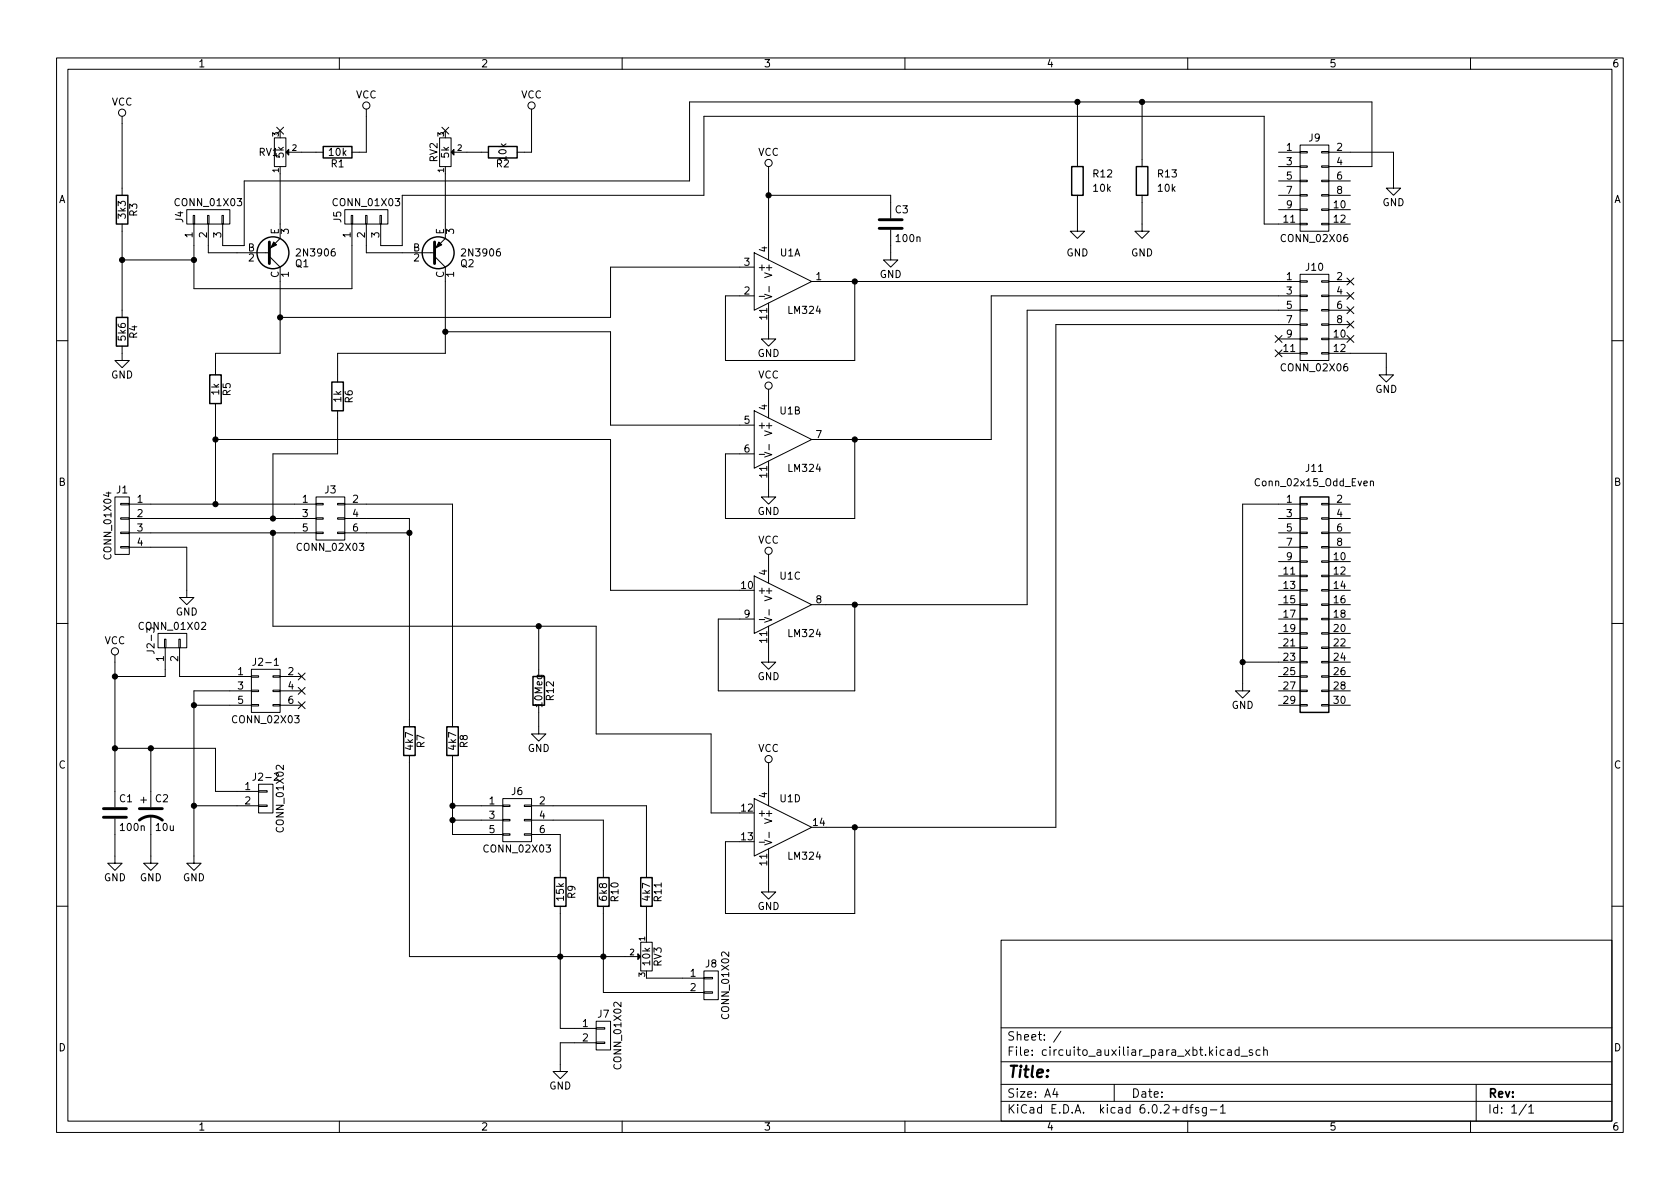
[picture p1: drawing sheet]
<svg xmlns="http://www.w3.org/2000/svg" width="297mm" height="210mm" viewBox="0 0 297 210" stroke-linecap="round" stroke-linejoin="round" font-family="sans-serif">
<g fill="none" stroke="#000" stroke-width=".18">
<path d="M10 10.2h277v190.1h-277zM12 12.2h273v186.1h-273zM60 10.2v2M64.8 19.3v7.6h-2.6M94 19.3v7.6h-2.6M110 10.2v2M160 10.2v2M190.5 18v11.5M201.9 18v11.5M210 10.2v2M260 10.2v2M21.6 20.6v13.9"/>
<path d="M21.6 39.6v16.5M33 37.1h7.6v2.5h-7.6zM34.2 38.1h.2v1.5h-.2zM34.3 39.6v11.4h27.9v-11.4M36.7 38.1h.3v1.5h-.3zM36.8 39.6v5.1h10.8M39.2 38.1h.3v1.5h-.3zM48.5 24.4h2v5.1h-2zM48.9 22.5l1.2 1.2M49.5 29.5v12.7l-1.9 1.9M50.1 22.5l-1.2 1.2M50.8 26.9h6.3"/>
<path d="M61 37.1h7.6v2.5h-7.6zM62.1 38.1h.3v1.5h-.3zM64.6 38.1h.3v1.5h-.3zM64.8 39.6v5.1h12M67.2 38.1h.2v1.5h-.2zM67.3 39.6v3.8h3.8v-8.9h53.4v-13.9h99v19h6.4M77.7 24.4h2.1v5.1h-2.1zM78.1 22.5l1.2 1.2M78.7 29.5v12.7l-1.9 1.9M79.3 22.5l-1.2 1.2M80 26.9h6.4M135.9 29.5v16.5"/>
<path d="M135.9 34.5h21.6v4.1M190.5 34.5v6.4h1.3l-1.3 1.3-1.3-1.3h1.3M201.9 34.5v6.4h1.3l-1.3 1.3-1.2-1.3h1.2M226.1 26.9h3.8M226.1 37.1h3.8M226.1 29.5h3.8M226.1 32h3.8M226.1 34.5h3.8M229.9 39.5h1.2v.2h-1.2zM229.9 37h1.2v.2h-1.2zM229.9 34.4h1.2v.3h-1.2zM229.9 31.9h1.2v.2h-1.2z"/>
<path d="M229.9 29.3h1.2v.3h-1.2zM229.9 26.8h1.2v.2h-1.2zM229.9 25.6h5v15.3h-5zM233.7 39.5h1.2v.2h-1.2zM233.7 37h1.2v.2h-1.2zM233.7 34.4h1.2v.3h-1.2zM233.7 31.9h1.2v.2h-1.2zM233.7 29.3h1.2v.3h-1.2zM233.7 26.8h1.2v.2h-1.2zM234.9 26.9h11.5v6.4h1.2l-1.2 1.2-1.3-1.2h1.3M234.9 37.1h3.9M234.9 39.6h3.9"/>
<path d="M234.9 29.5h7.7v-11.5h-120.7v14h-78.7v11.4h-3.8v-3.8M234.9 32h3.9M234.9 34.5h3.9M21.6 46h12.7M47.6 45.3l1.9 1.9v15.3h-11.4v3.8M76.8 45.3l1.9 1.9v15.3h-19v5.1M78.7 58.7h29.2v16.5h25.4M133.3 44.7l10.2 5.1-10.2 5.1zM133.3 47.2h-25.4v8.9h-58.4M134.2 52.4h1M135.2 52l1.3 .5-1.3 .4M135.9 53.6v6.3h1.3l-1.3 1.3-1.3-1.3h1.3"/>
<path d="M136 50.6v1M143.5 49.8h86.4M151.1 49.8v13.9h-22.8v-11.4h5M157.5 40.6v5.4h1.2l-1.2 1.2-1.3-1.2h1.3M225.5 59.3l1.2 1.2M226.1 59.9h3.8M226.7 59.3l-1.2 1.2M229.9 59.8h1.2v.3h-1.2zM229.9 57.3h1.2v.2h-1.2zM229.9 54.7h1.2v.3h-1.2zM229.9 52.2h1.2v.2h-1.2zM229.9 49.7h1.2v.2h-1.2z"/>
<path d="M229.9 48.5h5v15.2h-5zM229.9 52.3h-54.6v25.4h-31.8M229.9 54.9h-48.3v52h-38.1M229.9 57.4h-43.2v88.9h-40.7M233.7 59.8h1.2v.3h-1.2zM233.7 57.3h1.2v.2h-1.2zM233.7 54.7h1.2v.3h-1.2zM233.7 52.2h1.2v.2h-1.2zM233.7 49.7h1.2v.2h-1.2zM234.9 49.8h3.9M234.9 59.9h3.9M234.9 52.3h3.9"/>
<path d="M234.9 54.9h3.9M234.9 57.4h3.9M238.2 49.2l1.2 1.2M238.2 54.2l1.2 1.3M238.2 51.7l1.2 1.2M238.2 59.3l1.2 1.2M238.2 56.8l1.2 1.2M239.4 49.2l-1.2 1.2M239.4 54.2l-1.2 1.3M239.4 51.7l-1.2 1.2M239.4 59.3l-1.2 1.2M239.4 56.8l-1.2 1.2"/>
<path d="M10 60.2h2M21.6 61.2v2.5h1.3l-1.3 1.3-1.3-1.3h1.3M38.1 77.7h69.8v26.7h22.9M38.1 71.4v17.7M59.7 72.6v7.7h-11.4v11.4M133.3 72.6l10.2 5.1-10.2 5.1zM135.2 80l1.3 .4-1.3 .4M135.9 68.8v5.1M136 78.6v1M151.1 77.7v14h-22.8v-11.4h5M225.5 61.9l1.2 1.2M226.1 62.5h3.8"/>
<path d="M226.7 61.9l-1.2 1.2M229.9 62.4h1.2v.2h-1.2zM233.7 62.4h1.2v.2h-1.2zM234.9 62.5h10.2v3.8h1.3l-1.3 1.3-1.3-1.3h1.3M285 60.2h2M20.3 87.9h2.6v10.1h-2.6zM21.3 96.6h1.6v.3h-1.6zM21.3 94.1h1.6v.3h-1.6zM21.3 91.6h1.6v.2h-1.6zM21.3 89h1.6v.3h-1.6zM22.9 96.8h10.1v8.9h1.3l-1.3 1.2-1.3-1.2h1.3M22.9 89.1h33"/>
<path d="M22.9 91.7h33M22.9 94.2h33M48.3 94.2v16.5h57.1v19.1h20.3v14h5.1M55.9 94.1h1.2v.3h-1.2zM55.9 91.6h1.2v.2h-1.2zM55.9 89h1.2v.3h-1.2zM55.9 87.9h5.1v7.6h-5.1zM59.7 94.1h1.3v.3h-1.3zM59.7 91.6h1.3v.2h-1.3zM59.7 89h1.3v.3h-1.3zM61 89.1h19v39.4M61 91.7h11.4v36.8"/>
<path d="M61 94.2h11.4M134.2 80.3h1M135.9 81.5v6.4h1.3l-1.3 1.2-1.3-1.2h1.3M135.9 98v5.1M226.1 99.3h3.8M226.1 91.7h3.8M226.1 94.2h3.8M226.1 96.8h3.8M229.9 99.2h1.2v.2h-1.2zM229.9 96.6h1.2v.3h-1.2zM229.9 94.1h1.2v.3h-1.2zM229.9 91.6h1.2v.2h-1.2z"/>
<path d="M229.9 89h1.2v.3h-1.2zM229.9 89.1h-10.2v33.1h1.3l-1.3 1.2-1.3-1.2h1.3M233.7 99.2h1.2v.2h-1.2zM233.7 96.6h1.2v.3h-1.2zM233.7 94.1h1.2v.3h-1.2zM233.7 91.6h1.2v.2h-1.2zM233.7 89h1.2v.3h-1.2zM234.9 89.1h3.9M234.9 99.3h3.9M234.9 91.7h3.9M234.9 94.2h3.9M234.9 96.8h3.9"/>
<path d="M242.3 85.2l.2-.1h.3v.8M242.3 85.1v.8M10 110.2h2M20.3 115.8v26.9M27.9 112h5.1v2.5h-5.1zM29.1 113h.2v1.5h-.2zM29.2 114.5v5.1h-8.9M31.6 113h.3v1.5h-.3zM31.7 114.5v5.1h12.7M44.4 119.5h1.3v.3h-1.3zM44.4 118.4h5.1v7.6h-5.1zM48.3 119.5h1.2v.3h-1.2z"/>
<path d="M48.5 117.7h.7M49.5 119.6h3.8M52.7 119l1.2 1.2M53.9 119l-1.2 1.2M95.2 110.7v8.9M133.3 101.8l10.2 5.1-10.2 5.1zM134.2 109.6h1M135.2 109.2l1.3 .4-1.3 .4M135.9 110.7v6.4h1.3l-1.3 1.3-1.3-1.3h1.3M136 107.8v1M151.1 106.9v15.3h-24.1v-12.7h6.3M219.7 117.1h10.2"/>
<path d="M226.1 101.8h3.8M226.1 104.4h3.8M226.1 106.9h3.8M226.1 109.5h3.8M226.1 112h3.8M226.1 114.5h3.8M226.1 119.6h3.8M229.9 119.5h1.2v.3h-1.2zM229.9 117h1.2v.2h-1.2zM229.9 114.4h1.2v.3h-1.2zM229.9 111.9h1.2v.2h-1.2zM229.9 109.3h1.2v.3h-1.2z"/>
<path d="M229.9 106.8h1.2v.3h-1.2zM229.9 104.3h1.2v.2h-1.2zM229.9 101.7h1.2v.3h-1.2zM233.7 119.5h1.2v.3h-1.2zM233.7 117h1.2v.2h-1.2zM233.7 114.4h1.2v.3h-1.2zM233.7 111.9h1.2v.2h-1.2zM233.7 109.3h1.2v.3h-1.2zM233.7 106.8h1.2v.3h-1.2zM233.7 104.3h1.2v.2h-1.2zM233.7 101.7h1.2v.3h-1.2zM234.9 101.8h3.9"/>
<path d="M234.9 104.4h3.9M234.9 106.9h3.9M234.9 109.5h3.9M234.9 112h3.9M234.9 114.5h3.9M234.9 117.1h3.9M234.9 119.6h3.9M285 110.2h2M20.3 132.3h17.8v7.6h7.6M26.7 132.3v10.4M34.3 124.7h10.1M44.4 124.6h1.3v.2h-1.3z"/>
<path d="M44.4 122h1.3v.3h-1.3zM44.4 122.2h-10.1v30.4h1.3l-1.3 1.3-1.3-1.3h1.3M45.7 139.8h1.5v.3h-1.5zM45.7 138.7h2.6v5.1h-2.6zM48.3 124.6h1.2v.2h-1.2zM48.3 122h1.2v.3h-1.2zM49.5 122.2h3.8M49.5 124.7h3.8M52.7 124.1l1.2 1.2M52.7 121.6l1.2 1.2M53.9 124.1l-1.2 1.2M53.9 121.6l-1.2 1.2"/>
<path d="M72.4 133.6v35.6h40.6M80 133.6v14h8.9M95.2 124.7v5.1h1.3l-1.3 1.3-1.2-1.3h1.2M135.9 134.9v7.6M226.1 122.2h3.8M226.1 124.7h3.8M229.9 124.6h1.2v.2h-1.2zM229.9 122h1.2v.3h-1.2zM233.7 124.6h1.2v.2h-1.2zM233.7 122h1.2v.3h-1.2zM234.9 122.2h3.9M234.9 124.7h3.9"/>
<path d="M20.3 144.8v7.8h1.3l-1.3 1.3-1.3-1.3h1.3M24.9 141.5h1M25.4 141v1M26.7 144.3v8.3h1.2l-1.2 1.3-1.3-1.3h1.3M34.3 142.5h11.4M45.7 142.4h1.5v.2h-1.5zM80 142.5h8.9M80 145h8.9M88.9 147.4h1.3v.3h-1.3zM88.9 144.9h1.3v.3h-1.3zM88.9 142.4h1.3v.2h-1.3zM88.9 141.2h5.1v7.6h-5.1z"/>
<path d="M92.7 147.4h1.3v.3h-1.3zM92.7 144.9h1.3v.3h-1.3zM92.7 142.4h1.3v.2h-1.3zM94 142.5h20.3v12.7M94 147.6h5.1v7.6M94 145h12.7v10.2M133.3 141.2l10.2 5.1-10.2 5.1zM134.2 148.9h1M135.2 148.6l1.3 .4-1.3 .4M135.9 150.1v7.6h1.3l-1.3 1.3-1.3-1.3h1.3M136 147.2v.9M151.1 146.3v15.2h-22.8v-12.7h2.5"/>
<path d="M10 160.2h2M99.1 160.3v21.6h6.3M106.7 160.3v15.2h17.8M113.3 166.6h2v5.1h-2zM114.3 173h10.2M114.3 160.3v6.3M124.5 175.4h1.5v.2h-1.5zM124.5 172.8h1.5v.3h-1.5zM124.5 171.7h2.5v5.1h-2.5zM177 166.3h108v32h-108zM285 160.2h2M60 198.3v2"/>
<path d="M105.4 184.3h1.5v.2h-1.5zM105.4 181.7h1.5v.3h-1.5zM105.4 180.6h2.5v5.1h-2.5zM105.4 184.4h-6.3v5.1h1.2l-1.2 1.2-1.3-1.2h1.3M110 198.3v2M160 198.3v2M177 194.8h108M177 191.8h108M177 187.8h108M177 181.8h108M186.5 192.5l-.4 1h1M186.9 193v1"/>
<path d="M187.6 182.4l-1.3 1.9M197 191.8v3M209.9 195.9l-.5-.1-.3 .3v.4l.2 .3h.6M209.9 195.3v1.5M210 198.3v2M210.4 195.8h.5M210.9 195.3l-.3 .2v1.3M211.9 195.9l-.3-.1-.2 .2v.3l.5 .1v.4h-.5M213.3 195.8v1.2l-.3 .3h-.4M213.3 195.9l-.4-.1-.3 .3v.4l.1 .3h.6M214 196.3h1.1M215.8 195.8l.4-.5v1.5"/>
<path d="M215.8 196.8h.8M217.1 185.7h.5l.1 .9M217.7 186l-.5 .1a.29 .29 0 0 0-.2 .2 .29 .29 0 0 0 .2 .3h.5M219.1 185.7l-.5-.1-.2 .3v.4l.1 .3h.6M219.1 185.1v1.5M219.4 186.8h1.2M221.4 185.7l-.3-.1-.2 .2v.3l.5 .1v.4h-.5M222.8 185.7l-.4-.1-.3 .3v.4l.1 .3h.6M223.4 185.8l.2-.2 .4 .1 .1 .9M223.4 185.1v1.5M260 198.3v2M261 191.8v6.5"/>
<path d="M269.9 195.3l-1.3 1.9M270.3 195.8l.4-.5v1.5M270.3 196.8h.9"/>
<circle cx="21.6" cy="19.9" r=".63"/>
<circle cx="64.8" cy="18.7" r=".63"/>
<circle cx="94" cy="18.7" r=".63"/>
<circle cx="135.9" cy="28.8" r=".63"/>
<circle cx="135.9" cy="68.2" r=".63"/>
<circle cx="135.9" cy="97.4" r=".63"/>
<circle cx="20.3" cy="115.2" r=".63"/>
<circle cx="135.9" cy="134.2" r=".63"/>
</g>
<g fill="none" stroke="#000" stroke-width=".25">
<path d="M20.6 34.5h2v5.1h-2zM57.1 25.9h5.1v2h-5.1zM86.4 25.9h5v2h-5zM189.5 29.5h2v5h-2zM200.9 29.5h2v5h-2zM20.6 56.1h2v5.1h-2zM37.1 66.3h2v5.1h-2zM58.7 67.6h2v5h-2zM229.9 87.9h5v38.1h-5zM94.2 119.6h2.1v5.1h-2.1zM71.4 128.5h2v5.1h-2zM79 128.5h2v5.1h-2z"/>
<path d="M98 155.2h2.1v5.1h-2.1zM105.7 155.2h2v5.1h-2zM113.3 155.2h2v5.1h-2z"/>
<circle cx="48.3" cy="44.7" r="2.82"/>
<circle cx="77.5" cy="44.7" r="2.82"/>
</g>
<path d="M155.4 38.9h4.1M155.4 40.4h4.1M18.3 143h4.1M18.3 144.5h4.1M24.6 145a3.3 3.3 0 0 1 4.1 0M24.6 143h4.1" fill="none" stroke="#000" stroke-width=".51"/>
<g fill="#000" stroke="#000" stroke-width=".18">
<path d="M51.1 26.4v1l-.6-.5zM80.3 26.4v1l-.5-.5zM48.4 42.8l.5 .5-1 .5zM77.6 42.8l.5 .5-1 .5zM112.8 168.7l.5 .5-.5 .5z"/>
<circle cx="190.5" cy="18" r=".46"/>
<circle cx="201.9" cy="18" r=".46"/>
<circle cx="135.9" cy="34.5" r=".46"/>
<circle cx="21.6" cy="46" r=".46"/>
<circle cx="34.3" cy="46" r=".46"/>
<circle cx="49.5" cy="56.1" r=".46"/>
<circle cx="78.7" cy="58.7" r=".46"/>
<circle cx="151.1" cy="49.8" r=".46"/>
<circle cx="38.1" cy="77.7" r=".46"/>
<circle cx="151.1" cy="77.7" r=".46"/>
<circle cx="38.1" cy="89.1" r=".46"/>
<circle cx="48.3" cy="94.2" r=".46"/>
<circle cx="48.3" cy="91.7" r=".46"/>
<circle cx="72.4" cy="94.2" r=".46"/>
<circle cx="20.3" cy="119.6" r=".46"/>
<circle cx="95.2" cy="110.7" r=".46"/>
<circle cx="151.1" cy="106.9" r=".46"/>
<circle cx="219.7" cy="117.1" r=".46"/>
<circle cx="20.3" cy="132.3" r=".46"/>
<circle cx="26.7" cy="132.3" r=".46"/>
<circle cx="34.3" cy="124.7" r=".46"/>
<circle cx="34.3" cy="142.5" r=".46"/>
<circle cx="80" cy="145" r=".46"/>
<circle cx="80" cy="142.5" r=".46"/>
<circle cx="151.1" cy="146.3" r=".46"/>
<circle cx="99.1" cy="169.2" r=".46"/>
<circle cx="106.7" cy="169.2" r=".46"/>
</g>
<path d="M47.6 42.8v3.8zM76.8 42.8v3.8z" fill="#000" stroke="#000" stroke-width=".51"/>
<text font-size="2.8" x="178" y="190.6">Title:</text>
<g font-size="2.1">
<text x="178" y="184">Sheet: /</text>
<text x="178" y="186.7">File: circuito_auxiliar_para_xbt.kicad_sch</text>
<text x="178" y="196.9">KiCad E.D.A. kicad 6.0.2+dfsg-1</text>
<text x="178" y="194.1">Size: A4</text>
<text x="200" y="194.1">Date:</text>
<text x="263" y="194.1">Rev:</text>
<text x="263" y="196.9">Id: 1/1</text>
</g>
<g font-size="1.8">
<text x="35" y="11.9">1</text>
<text x="85" y="11.9">2</text>
<text x="135" y="11.9">3</text>
<text x="185" y="11.9">4</text>
<text x="235" y="11.9">5</text>
<text x="285" y="11.9">6</text>
<text x="62.9" y="17.4">VCC</text>
<text x="92.1" y="17.4">VCC</text>
<text x="19.7" y="18.7">VCC</text>
<text x="45.8" y="27.6">RV1</text>
<text x="50.2" y="27.9" transform="rotate(-90 50.2 27.9)">5k</text>
<text x="58.2" y="27.6">10k</text>
<text x="58.6" y="29.6">R1</text>
<text x="77.3" y="28.6" transform="rotate(-90 77.3 28.6)">RV2</text>
<text x="79.4" y="27.9" transform="rotate(-90 79.4 27.9)">5k</text>
<text x="87.8" y="29.6">R2</text>
<text x="89.5" y="28.4" transform="rotate(-90 89.5 28.4)">10k</text>
<text x="134" y="27.6">VCC</text>
<text x="227.5" y="26.7">1</text>
<text x="227.5" y="29.2">3</text>
<text x="231.4" y="25">J9</text>
<text x="236.4" y="26.7">2</text>
<text x="236.4" y="29.2">4</text>
<text x="10.3" y="35.9">A</text>
<text x="193.3" y="31.4">R12</text>
<text x="193.4" y="33.9">10k</text>
<text x="204.8" y="31.4">R13</text>
<text x="204.8" y="33.9">10k</text>
<text x="227.5" y="31.7">5</text>
<text x="227.5" y="34.3">7</text>
<text x="236.4" y="31.7">6</text>
<text x="236.4" y="34.3">8</text>
<text x="285.3" y="35.9">A</text>
<text x="22.2" y="38.6" transform="rotate(-90 22.2 38.6)">3k3</text>
<text x="24.3" y="38.2" transform="rotate(-90 24.3 38.2)">R3</text>
<text x="31.2" y="36.4">CONN_01X03</text>
<text x="32.4" y="39.3" transform="rotate(-90 32.4 39.3)">J4</text>
<text x="49.3" y="41.5" transform="rotate(-90 49.3 41.5)">E</text>
<text x="51.1" y="41.4" transform="rotate(-90 51.1 41.4)">3</text>
<text x="59.1" y="36.4">CONN_01X03</text>
<text x="60.3" y="39.3" transform="rotate(-90 60.3 39.3)">J5</text>
<text x="78.5" y="41.5" transform="rotate(-90 78.5 41.5)">E</text>
<text x="80.3" y="41.4" transform="rotate(-90 80.3 41.4)">3</text>
<text x="158.3" y="37.7">C3</text>
<text x="227" y="39.4">11</text>
<text x="227.5" y="36.8">9</text>
<text x="235.9" y="36.8">10</text>
<text x="235.9" y="39.4">12</text>
<text x="244.4" y="36.4">GND</text>
<text x="34" y="42" transform="rotate(-90 34 42)">1</text>
<text x="36.6" y="42" transform="rotate(-90 36.6 42)">2</text>
<text x="39.1" y="42" transform="rotate(-90 39.1 42)">3</text>
<text x="43.8" y="44.4">B</text>
<text x="44" y="46.2">2</text>
<text x="52.2" y="47.2">Q1</text>
<text x="52.7" y="45.3">2N3906</text>
<text x="62" y="42" transform="rotate(-90 62 42)">1</text>
<text x="64.5" y="42" transform="rotate(-90 64.5 42)">2</text>
<text x="67.1" y="42" transform="rotate(-90 67.1 42)">3</text>
<text x="73" y="44.4">B</text>
<text x="73.2" y="46.2">2</text>
<text x="81.4" y="47.2">Q2</text>
<text x="82" y="45.3">2N3906</text>
<text x="131.6" y="47">3</text>
<text x="133.9" y="47.9">+</text>
<text x="135.6" y="44.6" transform="rotate(-90 135.6 44.6)">4</text>
<text x="137.9" y="45.3">U1A</text>
<text x="158.6" y="42.8">100n</text>
<text x="188.5" y="45.3">GND</text>
<text x="200" y="45.3">GND</text>
<text x="226.8" y="42.8">CONN_02X06</text>
<text x="230.9" y="47.9">J10</text>
<text x="49.3" y="49.1" transform="rotate(-90 49.3 49.1)">C</text>
<text x="51.1" y="49" transform="rotate(-90 51.1 49)">1</text>
<text x="78.5" y="49.1" transform="rotate(-90 78.5 49.1)">C</text>
<text x="80.3" y="49" transform="rotate(-90 80.3 49)">1</text>
<text x="131.6" y="52.1">2</text>
<text x="136.5" y="48.7" transform="rotate(-90 136.5 48.7)">V+</text>
<text x="144.3" y="49.5">1</text>
<text x="155.5" y="49.1">GND</text>
<text x="227.5" y="49.5">1</text>
<text x="227.5" y="52.1">3</text>
<text x="236.4" y="49.5">2</text>
<text x="236.4" y="52.1">4</text>
<text x="24.3" y="59.8" transform="rotate(-90 24.3 59.8)">R4</text>
<text x="135.6" y="56.5" transform="rotate(-90 135.6 56.5)">11</text>
<text x="139.5" y="55.5">LM324</text>
<text x="227.5" y="54.6">5</text>
<text x="227.5" y="57.1">7</text>
<text x="227.5" y="59.7">9</text>
<text x="235.9" y="59.7">10</text>
<text x="236.4" y="54.6">6</text>
<text x="236.4" y="57.1">8</text>
<text x="22.2" y="60.1" transform="rotate(-90 22.2 60.1)">5k6</text>
<text x="133.9" y="63.1">GND</text>
<text x="226.8" y="65.7">CONN_02X06</text>
<text x="227" y="62.2">11</text>
<text x="235.9" y="62.2">12</text>
<text x="19.6" y="66.9">GND</text>
<text x="38.7" y="69.8" transform="rotate(-90 38.7 69.8)">1k</text>
<text x="40.8" y="70" transform="rotate(-90 40.8 70)">R5</text>
<text x="60.3" y="71.1" transform="rotate(-90 60.3 71.1)">1k</text>
<text x="62.4" y="71.2" transform="rotate(-90 62.4 71.2)">R6</text>
<text x="134" y="66.9">VCC</text>
<text x="243.1" y="69.5">GND</text>
<text x="131.6" y="74.9">5</text>
<text x="133.9" y="75.8">+</text>
<text x="135.6" y="72.5" transform="rotate(-90 135.6 72.5)">4</text>
<text x="136.5" y="76.6" transform="rotate(-90 136.5 76.6)">V+</text>
<text x="137.9" y="73.3">U1B</text>
<text x="144.3" y="77.5">7</text>
<text x="131.6" y="80">6</text>
<text x="139.5" y="83.4">LM324</text>
<text x="230.9" y="83.4">J11</text>
<text x="10.3" y="85.9">B</text>
<text x="20.6" y="87.2">J1</text>
<text x="24.3" y="88.9">1</text>
<text x="53.5" y="88.9">1</text>
<text x="57.4" y="87.2">J3</text>
<text x="62.4" y="88.9">2</text>
<text x="135.6" y="84.4" transform="rotate(-90 135.6 84.4)">11</text>
<text x="222.3" y="86">Conn_02x15_Odd_Even</text>
<text x="227.5" y="88.9">1</text>
<text x="236.4" y="88.9">2</text>
<text x="285.3" y="85.9">B</text>
<text x="24.3" y="91.4">2</text>
<text x="24.3" y="94">3</text>
<text x="53.5" y="91.4">3</text>
<text x="53.5" y="94">5</text>
<text x="62.4" y="91.4">4</text>
<text x="62.4" y="94">6</text>
<text x="133.9" y="91.1">GND</text>
<text x="227.5" y="91.4">3</text>
<text x="227.5" y="94">5</text>
<text x="236.4" y="91.4">4</text>
<text x="236.4" y="94">6</text>
<text x="19.7" y="98.6" transform="rotate(-90 19.7 98.6)">CONN_01X04</text>
<text x="24.3" y="96.5">4</text>
<text x="52.8" y="97.4">CONN_02X03</text>
<text x="134" y="96.1">VCC</text>
<text x="135.6" y="101.7" transform="rotate(-90 135.6 101.7)">4</text>
<text x="227" y="101.6">11</text>
<text x="227.5" y="96.5">7</text>
<text x="227.5" y="99.1">9</text>
<text x="235.9" y="99.1">10</text>
<text x="235.9" y="101.6">12</text>
<text x="236.4" y="96.5">8</text>
<text x="131.1" y="104.1">10</text>
<text x="133.9" y="105">+</text>
<text x="136.5" y="105.8" transform="rotate(-90 136.5 105.8)">V+</text>
<text x="137.9" y="102.5">U1C</text>
<text x="144.3" y="106.7">8</text>
<text x="227" y="104.1">13</text>
<text x="227" y="106.7">15</text>
<text x="235.9" y="104.1">14</text>
<text x="235.9" y="106.7">16</text>
<text x="18.5" y="113.9">VCC</text>
<text x="24.8" y="111.4">CONN_01X02</text>
<text x="31.1" y="108.8">GND</text>
<text x="131.6" y="109.2">9</text>
<text x="135.6" y="113.6" transform="rotate(-90 135.6 113.6)">11</text>
<text x="139.5" y="112.6">LM324</text>
<text x="227" y="109.2">17</text>
<text x="227" y="111.8">19</text>
<text x="235.9" y="109.2">18</text>
<text x="235.9" y="111.8">20</text>
<text x="27.3" y="115" transform="rotate(-90 27.3 115)">J2-3</text>
<text x="29" y="116.9" transform="rotate(-90 29 116.9)">1</text>
<text x="31.5" y="116.9" transform="rotate(-90 31.5 116.9)">2</text>
<text x="42.1" y="119.4">1</text>
<text x="45.2" y="117.7">J2-1</text>
<text x="50.9" y="119.4">2</text>
<text x="227" y="114.3">21</text>
<text x="227" y="116.8">23</text>
<text x="227" y="119.4">25</text>
<text x="235.9" y="114.3">22</text>
<text x="235.9" y="116.8">24</text>
<text x="235.9" y="119.4">26</text>
<text x="42.1" y="121.9">3</text>
<text x="42.1" y="124.5">5</text>
<text x="50.9" y="121.9">4</text>
<text x="50.9" y="124.5">6</text>
<text x="95.9" y="124.9" transform="rotate(-90 95.9 124.9)">10Meg</text>
<text x="97.9" y="123.8" transform="rotate(-90 97.9 123.8)">R12</text>
<text x="133.9" y="120.3">GND</text>
<text x="217.7" y="125.3">GND</text>
<text x="227" y="121.9">27</text>
<text x="227" y="124.5">29</text>
<text x="235.9" y="121.9">28</text>
<text x="235.9" y="124.5">30</text>
<text x="41.3" y="127.9">CONN_02X03</text>
<text x="10.3" y="135.9">C</text>
<text x="73" y="132.5" transform="rotate(-90 73 132.5)">4k7</text>
<text x="75.1" y="132.2" transform="rotate(-90 75.1 132.2)">R7</text>
<text x="80.6" y="132.5" transform="rotate(-90 80.6 132.5)">4k7</text>
<text x="82.7" y="132.2" transform="rotate(-90 82.7 132.2)">R8</text>
<text x="93.3" y="133">GND</text>
<text x="134" y="133">VCC</text>
<text x="285.3" y="135.9">C</text>
<text x="21.1" y="141.9">C1</text>
<text x="27.5" y="141.9">C2</text>
<text x="43.3" y="139.7">1</text>
<text x="43.3" y="142.2">2</text>
<text x="45.2" y="138">J2-2</text>
<text x="86.5" y="142.2">1</text>
<text x="90.5" y="140.6">J6</text>
<text x="95.4" y="142.2">2</text>
<text x="131.1" y="143.5">12</text>
<text x="135.6" y="141.1" transform="rotate(-90 135.6 141.1)">4</text>
<text x="137.9" y="141.9">U1D</text>
<text x="21.4" y="146.9">100n</text>
<text x="27.6" y="146.9">10u</text>
<text x="50.2" y="146.9" transform="rotate(-90 50.2 146.9)">CONN_01X02</text>
<text x="86.5" y="144.8">3</text>
<text x="86.5" y="147.3">5</text>
<text x="95.4" y="144.8">4</text>
<text x="95.4" y="147.3">6</text>
<text x="131.1" y="148.6">13</text>
<text x="133.9" y="144.4">+</text>
<text x="136.5" y="145.2" transform="rotate(-90 136.5 145.2)">V+</text>
<text x="143.8" y="146">14</text>
<text x="18.4" y="155.8">GND</text>
<text x="24.7" y="155.8">GND</text>
<text x="32.3" y="155.8">GND</text>
<text x="85.8" y="150.7">CONN_02X03</text>
<text x="135.6" y="153" transform="rotate(-90 135.6 153)">11</text>
<text x="139.5" y="152">LM324</text>
<text x="99.7" y="159.2" transform="rotate(-90 99.7 159.2)">15k</text>
<text x="101.7" y="158.9" transform="rotate(-90 101.7 158.9)">R9</text>
<text x="107.3" y="159.2" transform="rotate(-90 107.3 159.2)">6k8</text>
<text x="109.3" y="159.4" transform="rotate(-90 109.3 159.4)">R10</text>
<text x="114.9" y="159.2" transform="rotate(-90 114.9 159.2)">4k7</text>
<text x="117" y="159.4" transform="rotate(-90 117 159.4)">R11</text>
<text x="133.9" y="160.9">GND</text>
<text x="114.9" y="170.6" transform="rotate(-90 114.9 170.6)">10k</text>
<text x="117" y="170.9" transform="rotate(-90 117 170.9)">RV3</text>
<text x="122.1" y="172.7">1</text>
<text x="124.7" y="171.1">J8</text>
<text x="105.7" y="180">J7</text>
<text x="122.1" y="175.3">2</text>
<text x="128.9" y="179.9" transform="rotate(-90 128.9 179.9)">CONN_01X02</text>
<text x="10.3" y="185.9">D</text>
<text x="103" y="181.6">1</text>
<text x="103" y="184.1">2</text>
<text x="285.3" y="185.9">D</text>
<text x="109.9" y="188.8" transform="rotate(-90 109.9 188.8)">CONN_01X02</text>
<text x="97.1" y="192.7">GND</text>
<text x="35" y="199.9">1</text>
<text x="85" y="199.9">2</text>
<text x="135" y="199.9">3</text>
<text x="185" y="199.9">4</text>
<text x="235" y="199.9">5</text>
<text x="285" y="199.9">6</text>
</g>
<g font-size="1.4">
<text x="49.3" y="24.1" transform="rotate(-90 49.3 24.1)">3</text>
<text x="51.7" y="26.7">2</text>
<text x="78.5" y="24.1" transform="rotate(-90 78.5 24.1)">3</text>
<text x="80.9" y="26.7">2</text>
<text x="49.3" y="30.5" transform="rotate(-90 49.3 30.5)">1</text>
<text x="78.5" y="30.5" transform="rotate(-90 78.5 30.5)">1</text>
<text x="114" y="166.4" transform="rotate(-90 114 166.4)">1</text>
<text x="111.4" y="168.9">2</text>
<text x="114" y="172.7" transform="rotate(-90 114 172.7)">3</text>
</g>
</svg>
